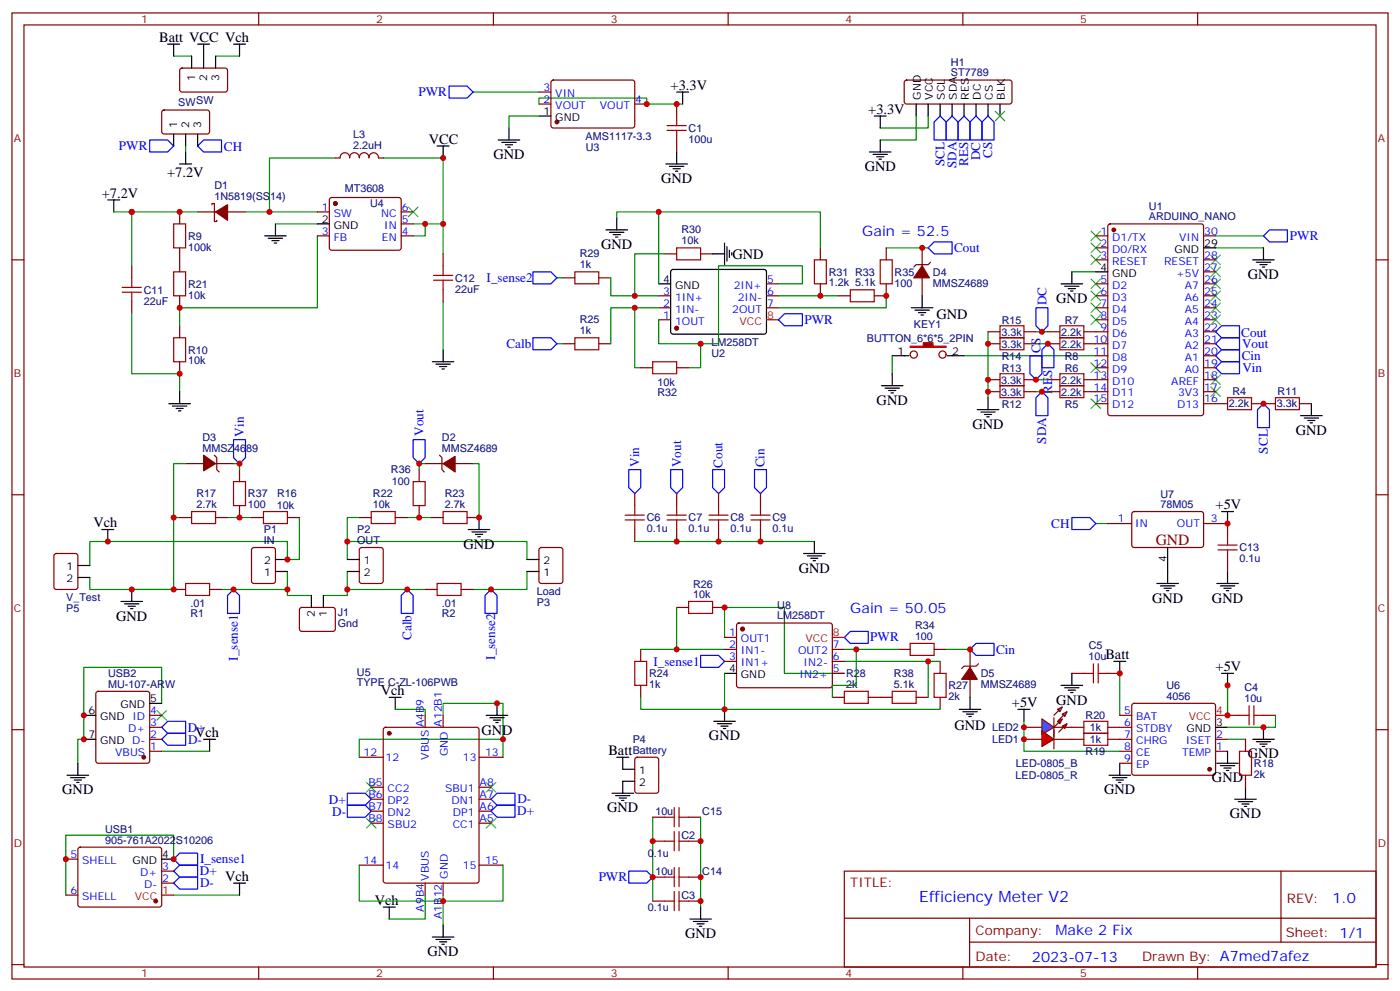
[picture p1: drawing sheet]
<svg xmlns="http://www.w3.org/2000/svg" width="412mm" height="292mm" viewBox="0 0 412 292" stroke-linecap="round" stroke-linejoin="round" font-family="sans-serif">
<path d="M321.4 106.8l2.8 2.8M324.2 106.8l-2.8 2.8" fill="none" stroke="#3c3" stroke-width=".35"/>
<path d="M262.8 104.7v5.3M284 104.7h38.8" fill="none" stroke="#008700" stroke-width=".35"/>
<path d="M259.6 113.5h6.4M260.7 114.2h4.2M261.8 114.9h2.1M262.5 115.6h.7M262.8 110v3.5M262.8 104.7h3.5" fill="none" stroke="#000" stroke-width=".35"/>
<path d="M268.1 101.9h3.9v-1.1h2.8v1.1h3.9v.3h-10.6z" fill="#870000" stroke="#f00" stroke-width=".35"/>
<g fill="none" stroke="#870000" stroke-width=".35">
<path d="M361.6 154.1v3.5M361.6 164.7v3.5M192.3 240.5h3.5M192.3 247.6h3.5M202.8 240.5h3.6M202.8 247.6h3.6"/>
<circle cx="269.2" cy="104.4" r="1.06"/>
<circle cx="277.6" cy="104.4" r="1.06"/>
</g>
<path d="M266.3 104.7h1.5M279 104.7h5M358.4 171.7h6.4M359.5 172.4h4.2M360.5 173.1h2.2M361.2 173.8h.7M361.6 168.2v3.5M114.7 205.2h3.5M116.4 205.2v3.6M112.9 267h3.5M114.7 267v3.5" fill="none" stroke="#000" stroke-width=".35"/>
<path d="M322.8 154.1h3.5M192.3 240.5v17.7" fill="none" stroke="#008700" stroke-width=".35"/>
<path d="M361.6 157.6v2.8M358.8 161.9h5.6M358.8 160.4h5.6M361.6 161.9v2.8M198.6 237.7v5.6M200 237.7v5.6M195.8 240.5h2.8M195.8 247.6h2.8M198.6 244.8v5.6M200 240.5h2.8M200 244.8v5.6M200 247.6h2.8" fill="none" stroke="#a10000" stroke-width=".35"/>
<path d="M306.9 211.6l3.5 2.5-3.5 2.1z" fill="#09f" stroke="#870000" stroke-width=".35"/>
<path d="M310.4 211.2v5.7z" fill="#f00" stroke="#870000" stroke-width=".35"/>
<g fill="#870000" stroke="#870000" stroke-width=".35">
<path d="M310.4 210.5l1.5-1.4z"/>
<path d="M311.9 211.9l1.4-1.4z"/>
</g>
<g fill="#09f" stroke="#870000" stroke-width=".35">
<path d="M311.5 208.8l1.4-.7-.7 1.4z"/>
<path d="M312.9 210.2l1.4-.7-.7 1.4z"/>
</g>
<path d="M301.6 214.1h5.3M310.4 214.1h5.3" fill="none" stroke="#870000" stroke-width=".35"/>
<g fill="#f00" stroke="#870000" stroke-width=".35">
<path d="M306.9 215.1l3.5 2.5-3.5 2.1z"/>
<path d="M310.4 214.8v5.6z"/>
</g>
<g fill="#870000" stroke="#870000" stroke-width=".35">
<path d="M310.4 214.1l1.5-1.4z"/>
<path d="M311.9 215.5l1.4-1.4z"/>
</g>
<g fill="#f00" stroke="#870000" stroke-width=".35">
<path d="M311.5 212.3l1.4-.7-.7 1.4z"/>
<path d="M312.9 213.7l1.4-.7-.7 1.4z"/>
</g>
<g fill="none" stroke="#870000" stroke-width=".35">
<path d="M3.5 3.8h405.4v284.3h-405.4zM7.1 7.3h398.2v277.3h-398.2zM76.2 3.8v3.5M145.3 3.8v3.5M214.5 3.8v3.5M283.6 3.8v3.5M352.8 3.8v3.5M47.9 32.6l.4-.2h13l.4 .7v5.9l-.7 .4h-12.9l-.5-.7v-5.6zM53.2 20.2l.4-.2 13 .1 .4 .6v6l-.7 .4-13-.1-.4-.6v-5.7zM158.7 30.6h3.6M158.7 27.1h3.6M162.5 23.8l.5-.2h23.5l.5 .7-.1 12.9-.6 .5-23.6-.1-.4-.6v-12.7z"/>
<path d="M187 30.6h3.5M199.3 30.6v3.5M266.6 23.8l.5-.2h30.3l.5 .2 .2 .5v5.6l-.2 .5-.5 .2h-30.3l-.5-.2-.3-.5v-5.6zM97.2 58.3l.5-.2h19.8l.5 .2 .2 .5-.1 14.4-.6 .5-20.1-.1-.4-.6v-14.2zM105.8 46.5a1.41 1.41 0 0 0-1.4-1.6 1.41 1.41 0 0 0-1.4 1.6 1.41 1.41 0 0 0-1.4-1.5 1.41 1.41 0 0 0-1.4 1.5h-1.4M105.9 46.4a1.41 1.41 0 0 1 1.4-1.5 1.41 1.41 0 0 1 1.4 1.6 1.4 1.4 0 0 1 1.4-1.5 1.4 1.4 0 0 1 1.4 1.5h1.4M199.3 41.2v3.5M3.5 76.5h3.6M38.8 78.2v3.6M52.9 62.4v3.5M52.9 73v7M58.2 62.4h5.3"/>
<path d="M62.4 60.3v-.4h.7v5.3h.8v-.4M67 62.4h5.3M93.5 62.4h3.5M93.5 69.4h3.5M118.2 62.4h3.5M118.2 69.4h3.5M118.2 65.9h3.5M130.5 74.7v3.5M195.8 74.7h3.5M206.4 74.7h3.5M241.7 73v3.5M261.1 73v3.5"/>
<path d="M271.6 73v5.2M274.1 77.2l-.7 .7h-3.5l-.7 .7M322.8 69.4h3.5M322.8 73h3.5M322.8 76.5h3.5M326.6 66.1l.4-.2h26.8l.7 .4v55.3l-.4 .7h-27.1l-.6-.4-.1-55.3zM354.5 69.4h3.6M354.5 76.5h3.6M405.3 76.5h3.6M38.8 88.8v3.6M52.9 87.1v3.5M52.9 95.9v3.5"/>
<path d="M130.5 85.3v3.5M165.8 81.8h3.5M176.4 81.8h3.5M194 87.1h3.6M194 90.6h3.6M194 94.1h3.6M225.8 83.5h3.5M225.8 87.1h3.5M225.8 90.6h3.5M241.7 83.5v3.6M246.9 87.1h3.6M261.1 83.5v3.6h-3.6"/>
<path d="M271.6 81.8v5.3M291 97.6h3.6M301.6 97.6h3.6M308.7 97.6h3.5M319.3 97.6h7M322.8 83.5h3.5M322.8 87.1h3.5M322.8 90.6h3.5M322.8 94.1h3.5M354.5 97.6h3.6M354.5 83.5h3.6M354.5 87.1h3.6"/>
<path d="M354.5 90.6h3.6M354.5 94.1h3.6M354.5 80h3.6M52.9 106.5v3.5M165.8 101.2h3.5M176.4 101.2h3.5M188.7 108.2h3.6M199.3 108.2h3.5M291 101.2h3.6M291 111.8h3.6M291 115.3h3.6M301.6 101.2h3.6"/>
<path d="M301.6 111.8h3.6M301.6 115.3h3.6M308.7 101.2h3.5M308.7 111.8h3.5M308.7 115.3h3.5M319.3 101.2h7M319.3 111.8h7M319.3 115.3h7M322.8 118.8h3.5M322.8 104.7h3.5M322.8 108.2h3.5M354.5 101.2h3.6"/>
<path d="M354.5 111.8h3.6M354.5 115.3h3.6M354.5 118.8h7.1M354.5 104.7h3.6M354.5 108.2h3.6M368.7 118.8h7M382.8 118.8h3.5M54.7 136.5h5.3M63.1 134l.8 .7v3.5l.7 .7M63.5 136.5h5.3M70.6 138.2v3.5M123.5 138.2v3.5"/>
<path d="M125.2 136.5h5.3M129.5 134l.7 .7v3.5l.7 .7M134.1 136.5h5.2M3.5 145.6h3.6M52.9 152.3h3.5M63.5 152.3h3.5M70.6 148.8v3.5M74.1 152.3h3.5M84.7 152.3h3.5M105.8 152.3h3.6M116.4 152.3h3.5M123.5 148.8v3.5"/>
<path d="M127 152.3h3.5M137.6 152.3h3.5M187 145.3v3.5M187 155.9v3.5M199.3 145.3v3.5M199.3 155.9v3.5M211.7 145.3v3.5M211.7 155.9v3.5M224 145.3v3.5M224 155.9v3.5M326.3 154.1h7.1M333.6 150.8l.5-.2h20l.4 .7v9.4l-.7 .4h-20l-.4-.7v-9.1z"/>
<path d="M354.5 154.1h7.1M405.3 145.6h3.6M16.1 163.1l.5-.2h5.6l.7 .4v9.5l-.4 .6-5.9 .1-.7-.5v-9.4zM51.2 173.5h3.5M61.7 173.5h3.6M74.3 161.4l.5-.3h5.6l.7 .5v9.4l-.4 .7h-5.9l-.7-.4v-9.4zM88.4 179l.5-.2h9.4l.5 .7-.1 5.9-.6 .4h-9.5l-.4-.7v-5.6zM106.1 161.4l.4-.3h5.7l.6 .5 .1 9.4-.5 .7h-5.9l-.6-.4-.1-9.4zM125.2 173.5h3.6M135.8 173.5h3.5M159 161.4l.5-.3h5.6l.7 .5v9.4l-.5 .7h-5.8l-.7-.4-.1-9.4zM199.3 178.8h3.5"/>
<path d="M209.9 178.8h3.5M188.7 191.1v3.6M213.4 187.6h3.6M213.4 191.1h3.6M213.4 194.7h3.6M217.2 183.6l.5-.2h27l.5 .7-.1 17.9-.6 .4h-27.1l-.4-.7v-17.6zM245.2 191.1h3.5M245.2 194.7h3.5M245.2 198.2h3.5M264.6 191.1h3.5M275.2 191.1h3.5M276.9 194.7v3.5"/>
<path d="M285.8 191.1v5.3M285.8 200v5.2M288.2 195.4l-.7 .7h-3.5l-.7 .7M315.7 198.2h3.6M326.3 198.2h3.5M3.5 214.8h3.6M28.5 203.7l.4-.2h14.5l.5 .2 .2 .5v19.7l-.2 .5-.5 .2h-14.5l-.5-.2-.2-.5v-19.7zM44.1 217.6h3.5M44.1 210.5h3.5M44.1 214.1h3.5M113.1 214.3l.5-.2h26.8l.7 .4v44.7l-.5 .7h-27l-.7-.4v-44.7zM125.2 210.5v3.6"/>
<path d="M130.5 210.5v3.6M188.7 201.7v3.5M245.2 205.2h3.5M255.8 205.2h7M269.9 205.2h3.5M276.9 205.2v3.6M301.6 217.6h5.3M310.4 217.6h8.9M315.7 214.1h3.6M326.3 217.6h7.1M326.3 214.1h7.1M329.8 210.5h3.6"/>
<path d="M333.6 207.2l.5-.2h23.3l.5 .2 .2 .5v19.8l-.3 .5-.4 .2h-23.3l-.5-.3-.2-.4v-19.8zM358.1 217.6h3.5M361.6 210.5h3.5M366.9 217.6v3.5M372.2 210.5h3.5M405.3 214.8h3.6M44.1 221.1h3.5M105.8 222.9h7.1M109.4 235.2h3.5M109.4 238.8h3.5M109.4 231.7h3.5M141.1 235.2h3.5"/>
<path d="M141.1 238.8h3.5M141.1 231.7h3.5M141.1 222.9h7.1M187.2 223.1l.5-.2h5.6l.7 .4v9.5l-.4 .6-5.9 .1-.7-.5v-9.4zM329.8 221.1h3.6M329.8 224.6h3.6M358.1 221.1h3.5M366.9 228.2v3.5M19.4 252.9h3.5M23.2 249.5l.4-.2h23.3l.5 .2 .2 .5v16.6l-.7 .4-23.5-.1-.5-.6v-16.3zM47.6 259.9h3.6M47.6 256.4h3.6"/>
<path d="M105.8 254.6h7.1M109.4 242.3h3.5M125.2 259.9v3.6M130.5 259.9v3.6M141.1 242.3h3.5M141.1 254.6h7.1M192.3 258.2h3.5M202.8 258.2h3.6M248.7 256.4h156.6v28.2h-156.6zM377.3 256.4v20.9M19.4 263.5h3.5M192.3 265.2h3.5"/>
<path d="M202.8 265.2h3.6M248.7 270.2h156.5M285.6 277.3h119.6M285.6 270.2v14.2M3.5 283.9h3.6M76.2 284.6v3.5M145.3 284.6v3.5M214.5 284.6v3.5M283.6 284.6v3.5M352.8 284.6v3.5M405.3 283.9h3.6"/>
</g>
<g fill="none" stroke="#a10000" stroke-width=".35">
<path d="M196.5 38.4h5.6M196.5 37h5.6M199.3 34.1v2.9M199.3 38.4v2.8M51.2 65.9h3.5v7.1h-3.5zM130.5 78.2v2.9M199.3 73h7.1v3.5h-7.1zM239.9 76.5h3.5v7h-3.5zM259.3 76.5h3.5v7h-3.5zM36 86h5.6M36 84.6h5.6M38.8 81.8v2.8"/>
<path d="M38.8 86v2.8M51.2 99.4h3.5v7.1h-3.5zM51.2 80h3.5v7.1h-3.5zM127.7 82.5h5.6M127.7 81.1h5.6M130.5 82.5v2.8M169.3 99.4h7.1v3.5h-7.1zM169.3 80h7.1v3.5h-7.1zM250.5 85.3h7v3.5h-7zM294.6 95.9h7v3.5h-7zM294.6 99.4h7v3.5h-7zM312.2 99.4h7.1v3.5h-7.1z"/>
<path d="M312.2 95.9h7.1v3.5h-7.1zM192.3 106.5h7v3.5h-7zM294.6 110h7v3.5h-7zM294.6 113.5h7v3.6h-7zM312.2 110h7.1v3.5h-7.1zM312.2 113.5h7.1v3.6h-7.1zM361.6 117.1h7.1v3.5h-7.1zM375.7 117.1h7.1v3.5h-7.1zM56.4 150.6h7.1v3.5h-7.1zM68.8 141.7h3.5v7.1h-3.5zM77.6 150.6h7.1v3.5h-7.1zM109.4 150.6h7v3.5h-7z"/>
<path d="M121.7 141.7h3.5v7.1h-3.5zM130.5 150.6h7.1v3.5h-7.1zM184.1 153h5.7M184.1 151.6h5.7M187 148.8v2.8M187 153v2.9M196.5 153h5.6M196.5 151.6h5.6M199.3 148.8v2.8M199.3 153v2.9M208.8 153h5.7M208.8 151.6h5.7"/>
<path d="M211.7 148.8v2.8M211.7 153v2.9M221.2 153h5.6M221.2 151.6h5.6M224 148.8v2.8M224 153v2.9M54.7 171.7h7v3.6h-7zM128.8 171.7h7v3.6h-7zM202.8 177h7.1v3.6h-7.1zM187 194.7h3.5v7h-3.5zM268.1 189.4h7.1v3.5h-7.1zM275.2 198.2h3.5v7h-3.5z"/>
<path d="M319.3 198.2h2.8M322.1 195.4v5.6M323.5 198.2h2.8M323.5 195.4v5.6M248.7 203.5h7.1v3.5h-7.1zM262.8 203.5h7.1v3.5h-7.1zM319.3 212.3h7v3.5h-7zM319.3 215.8h7v3.6h-7zM365.1 210.5h2.8M367.9 207.7v5.7M369.4 210.5h2.8M369.4 207.7v5.7"/>
<path d="M365.1 221.1h3.6v7.1h-3.6zM195.8 258.2h2.8M198.6 255.3v5.7M200 255.3v5.7M200 258.2h2.8M195.8 265.2h2.8M198.6 262.4v5.6M200 265.2h2.8M200 262.4v5.6"/>
</g>
<g fill="none" stroke="#3c3" stroke-width=".35">
<path d="M293.2 32.7l2.8 2.9M296 32.7l-2.8 2.9M120.3 61l2.8 2.8M123.1 61l-2.8 2.8M321.4 68l2.8 2.8M321.4 71.5l2.8 2.9M321.4 75.1l2.8 2.8M324.2 68l-2.8 2.8M324.2 71.5l-2.8 2.9M324.2 75.1l-2.8 2.8M356.7 78.6l2.8 2.8M356.7 75.1l2.8 2.8"/>
<path d="M359.5 78.6l-2.8 2.8M359.5 75.1l-2.8 2.8M321.4 82.1l2.8 2.8M321.4 85.7l2.8 2.8M321.4 89.2l2.8 2.8M321.4 92.7l2.8 2.8M324.2 82.1l-2.8 2.8M324.2 85.7l-2.8 2.8M324.2 89.2l-2.8 2.8M324.2 92.7l-2.8 2.8M356.7 82.1l2.8 2.8M356.7 85.7l2.8 2.8"/>
<path d="M356.7 89.2l2.8 2.8M356.7 92.7l2.8 2.8M359.5 82.1l-2.8 2.8M359.5 85.7l-2.8 2.8M359.5 89.2l-2.8 2.8M359.5 92.7l-2.8 2.8M321.4 117.4l2.8 2.8M324.2 117.4l-2.8 2.8M356.7 110.3l2.8 2.9M356.7 113.9l2.8 2.8M359.5 110.3l-2.8 2.9M359.5 113.9l-2.8 2.8"/>
<path d="M46.2 209.1l2.8 2.8M49 209.1l-2.8 2.8M107.9 230.3l2.9 2.8M110.8 230.3l-2.9 2.8M143.2 230.3l2.8 2.8M146 230.3l-2.8 2.8M107.9 240.9l2.9 2.8M110.8 240.9l-2.9 2.8M143.2 240.9l2.8 2.8M146 240.9l-2.8 2.8"/>
</g>
<g fill="none" stroke="#008700" stroke-width=".35">
<path d="M51.2 16.5h5.2M63.5 16.5h7.1M139.3 27.1h19.4M158.7 30.6v-1.7h31.8v1.7h10.6M158.7 34.1h-8.8v3.6M269.9 34.1v7.1h-10.6M273.4 34.1v3.6h-14.1M54.7 43v1.7M98.8 46.5h-19.4v15.9h14.1M112.9 46.5h17.6v19.4h-8.8M33.5 62.4h24.7M38.8 62.4v15.8"/>
<path d="M72.3 62.4h7.1M81.1 65.9h12.4M93.5 69.4v21.2h-40.6v5.3M125.2 65.9v3.5h-3.5M130.5 65.9v8.8M194 62.4h-12.3v1.7M195.8 74.7h-8.8v12.4M241.7 73v-10.6h-47.7v21.1M261.1 73h12.3M358.1 73h14.1M358.1 69.4h14.1M38.8 92.4v17.6h14.1v5.3"/>
<path d="M130.5 88.8v14.1M164 81.8h1.8M179.9 81.8v5.3h14.1M187 90.6v17.6h1.7M194 90.6h-14.1v10.6M194 94.1v7.1h12.4v7h-3.6M229.3 83.5h7.1v-5.3h-24.7v23h-5.3M229.3 87.1h17.6M261.1 87.1v3.5h-31.8M291 97.6v19.5M305.2 97.6h3.5M315.7 80h7.1"/>
<path d="M164 101.2h1.8M305.2 101.2h3.5M305.2 111.8h3.5M305.2 115.3h3.5M54.7 136.5h-3.5v15.8M68.8 136.5h1.8v1.7M125.2 136.5h-1.7v1.7M139.3 136.5h1.8v15.8M52.9 152.3h-1.7v21.2M67 152.3h7.1M88.2 152.3v12.4h-3.5v-5.3h-58.2v7M102.3 159.4h52.9v5.3"/>
<path d="M105.8 152.3h-3.5v12.4M119.9 152.3h7.1M187 159.4h52.9M26.5 170v3.5h24.7M38.8 173.5h12.4M84.7 173.5v1.8h7M84.7 168.2v5.3h-19.4M102.3 173.5v1.8h-7.1M102.3 168.2v5.3h22.9M155.2 168.2v5.3h-15.9M199.3 178.8v12.3h14.1M188.7 191.1h10.6"/>
<path d="M213.4 187.6v-8.8h17.7v19.4h17.6M213.4 198.2v10.6M248.7 194.7h28.2M248.7 191.1h15.9M252.2 191.1v10.6h-7v3.5M273.4 194.7v10.5M278.7 191.1h7.1M329.8 198.2v12.3M47.6 207v-10.6h-22.9v21.2h-1.8v7M116.4 208.8h8.8v1.7M130.5 210.5v-3.5h17.7v15.9M148.2 217.6h-42.4v5.3"/>
<path d="M188.7 205.2v3.6h24.7M213.4 208.8h63.5M301.6 212.3v8.8h28.2M361.6 201.7v8.8M361.6 217.6h5.3M375.7 210.5v3.6h-14.1M47.6 221.1h14.1M51.2 252.9v-7.1h-31.8v17.7M105.8 254.6v10.6h42.4v-10.6M192.3 258.2v7M206.4 240.5v26.5M51.2 263.5h19.4"/>
<path d="M125.2 263.5v7h-10.5M130.5 263.5v8.8"/>
</g>
<g fill="none" stroke="#000" stroke-width=".35">
<path d="M49.4 13h3.5M51.2 13v3.5M56.4 16.5v3.5M58.2 13h3.5M60 13v7M63.5 16.5v3.5M68.8 13h3.5M70.6 13v3.5M51.2 39.4v3.6M54.7 39.4v3.6M58.2 39.4v3.6M149.9 37.7v3.5"/>
<path d="M158.7 34.1h3.6M199.3 27.1h3.5M201.1 27.1v3.5M257.5 34.1h3.6M259.3 34.1v3.6M269.9 30.6v3.5M273.4 30.6v3.5M276.9 30.6v3.5M280.5 30.6v3.5M284 30.6v3.5M287.5 30.6v3.5M291 30.6v3.5"/>
<path d="M294.6 30.6v3.5M31.7 58.8h3.6M33.5 58.8v3.6M52.9 48.3h3.5M54.7 44.7v3.6M128.8 43h3.5M130.5 43v3.5M146.8 41.2h6.3M147.8 41.9h4.2M148.9 42.6h2.1M149.6 43.3h.7M196.1 48.3h6.4"/>
<path d="M197.2 49h4.2M198.3 49.7h2.1M199 50.4h.7M199.3 44.7v3.6M256.1 44.7h6.4M257.2 45.4h4.2M258.2 46.1h2.1M258.9 46.8h.7M259.3 41.2v3.5M78 69.4h6.3M79 70.1h4.3M80.1 70.8h2.1"/>
<path d="M80.8 71.5h.7M81.1 65.9v3.5M93.5 65.9h3.5M178.5 67.7h6.4M179.6 68.4h4.2M180.6 69.1h2.1M181.3 69.8h.7M181.7 64.1v3.6M197.8 79.5l.5-.2 27 .1 .5 .6-.1 17.9-.6 .5-27.1-.1-.4-.7v-17.6zM209.9 74.7h3.5M213.4 71.5v6.4M214.1 72.6v4.2"/>
<path d="M214.8 73.7v2.1M215.5 74.4v.7M354.5 73h3.6M369 76.5h6.4M370.1 77.2h4.2M371.1 77.9h2.1M371.8 78.6h.7M372.2 73v3.5M194 83.5h3.6M268.5 90.6h6.3M269.5 91.3h4.3M270.6 92h2.1"/>
<path d="M271.3 92.7h.7M271.6 87.1v3.5M312.6 83.5h6.3M313.6 84.2h4.3M314.7 84.9h2.1M315.4 85.7h.7M315.7 80v3.5M322.8 80h3.5M49.7 118.8h6.4M50.8 119.5h4.2M52.9 115.3v3.5M127.4 106.5h6.3"/>
<path d="M128.4 107.2h4.2M129.5 107.9h2.1M130.2 108.6h.7M130.5 102.9v3.6M291 117.1v3.5M386.3 118.8v3.5M51.9 120.2h2.1M52.6 120.9h.7M287.9 120.6h6.3M288.9 121.3h4.3M290 122h2.1M290.7 122.7h.7"/>
<path d="M383.1 122.3h6.4M384.2 123h4.2M385.2 123.8h2.1M385.9 124.5h.7M30 155.9h3.5M31.7 155.9v3.5M137.9 155.9h6.4M139 156.6h4.2M140.1 157.3h2.1M140.8 158h.7M141.1 152.3v3.6M239.9 159.4v3.5"/>
<path d="M359.8 150.6h3.6M361.6 150.6v3.5M22.9 166.4h3.6M22.9 170h3.6M35.6 177h6.4M36.7 177.7h4.2M37.7 178.4h2.2M38.5 179.1h.7M38.8 173.5v3.5M81.1 168.2h3.6M81.1 164.7h3.6M91.7 175.3v3.5"/>
<path d="M95.2 175.3v3.5M102.3 168.2h3.5M102.3 164.7h3.5M155.2 168.2h3.5M155.2 164.7h3.5M236.7 162.9h6.4M237.8 163.6h4.2M238.8 164.3h2.1M239.5 165h.7M340.8 171.7h6.3M341.8 172.4h4.3M342.9 173.1h2.1"/>
<path d="M343.6 173.8h.7M344 161.1v10.6M213.4 198.2h3.6M315.7 198.2v3.5M328.1 194.7h3.5M329.8 194.7v3.5M359.8 198.2h3.6M361.6 198.2v3.5M24.7 217.6h3.5M24.7 210.5h3.5M44.1 207h3.5M60 217.6h3.5"/>
<path d="M61.7 217.6v3.5M143.2 210.5h6.4M144.3 211.2h4.2M145.3 211.9h2.2M146 212.7h.8M146.4 207v3.5M210.3 212.3h6.3M211.3 213h4.2M212.4 213.7h2.1M213.1 214.4h.7M213.4 208.8v3.5M282.6 208.8h6.3"/>
<path d="M283.6 209.5h4.3M284.7 210.2h2.1M285.4 210.9h.7M285.8 205.2v3.6M299.9 208.8h3.5M301.6 208.8v3.5M312.6 201.7h6.3M313.6 202.4h4.3M314.7 203.1h2.1M315.4 203.8h.7M358.1 214.1h3.5M369 217.6h6.4"/>
<path d="M370.1 218.3h4.2M371.1 219h2.1M371.8 219.7h.7M372.2 214.1v3.5M19.8 228.2h6.3M20.8 228.9h4.2M21.9 229.6h2.1M22.6 230.3h.7M22.9 224.6v3.6M180.3 233.5h6.3M181.3 234.2h4.3M181.7 222.9h3.5"/>
<path d="M182.4 234.9h2.1M183.1 235.6h.7M183.4 222.9v3.5h3.6M187 229.9h-3.6v3.6M326.7 228.2h6.3M327.7 228.9h4.3M328.8 229.6h2.1M329.5 230.3h.7M329.8 224.6v3.6M358.4 224.6h6.4M359.5 225.4h4.2M360.5 226.1h2.2"/>
<path d="M361.2 226.8h.7M361.6 221.1v3.5M363.7 235.2h6.4M364.8 235.9h4.2M365.8 236.6h2.1M366.5 237.3h.7M366.9 231.7v3.5M47.6 252.9h3.6M68.8 259.9h3.5M70.6 259.9v3.6M127.4 275.8h6.3M128.4 276.5h4.2"/>
<path d="M129.5 277.2h2.1M130.2 277.9h.7M130.5 272.3v3.5M203.2 270.5h6.3M204.3 271.2h4.2M205.3 271.9h2.1M206 272.6h.7M206.4 267v3.5"/>
</g>
<g fill="none" stroke="#00f" stroke-width=".35">
<path d="M132.3 25.3h5.3l1.7 1.8-1.7 1.8h-5.3zM276.9 34.1l1.8 1.8v5.3h-3.5v-5.3zM280.5 34.1l1.7 1.8v5.3h-3.5v-5.3zM284 34.1l1.8 1.8v5.3h-3.6v-5.3zM287.5 34.1l1.8 1.8v5.3h-3.5v-5.3zM291 34.1l1.8 1.8v5.3h-3.5v-5.3zM44.1 41.2h5.3l1.8 1.8-1.8 1.7h-5.3zM58.2 43l1.8-1.8h5.3v3.5h-5.3zM275.2 71.2h5.3v3.5h-5.3l-1.8-1.7zM373.9 67.7h5.3v3.5h-5.3l-1.7-1.8zM157 99.4h5.3l1.7 1.8-1.7 1.7h-5.3zM157 80h5.3l1.7 1.8-1.7 1.7h-5.3z"/>
<path d="M229.3 94.1l1.8-1.7h5.3v3.5h-5.3zM305.2 90.6h3.5v5.3l-1.8 1.7-1.7-1.7zM358.1 97.6l1.7-1.7h5.3v3.5h-5.3zM303.4 104.7h3.5v5.3l-1.7 1.8-1.8-1.8zM306.9 115.3l1.8 1.8v5.2h-3.5v-5.2zM306.9 102.9l1.8-1.7 1.7 1.7v5.3h-3.5zM358.1 104.7l1.7-1.8h5.3v3.6h-5.3zM358.1 101.2l1.7-1.8h5.3v3.5h-5.3zM358.1 108.2l1.7-1.7h5.3v3.5h-5.3zM68.8 129.4h3.5v5.3l-1.7 1.8-1.8-1.8zM121.7 129.4h3.5v5.3l-1.7 1.8-1.8-1.8zM185.2 138.2h3.5v5.3l-1.7 1.8-1.8-1.8z"/>
<path d="M197.6 138.2h3.5v5.3l-1.8 1.8-1.7-1.8zM209.9 138.2h3.5v5.3l-1.7 1.8-1.8-1.8zM222.2 138.2h3.6v5.3l-1.8 1.8-1.8-1.8zM370.4 120.6l1.8-1.8 1.7 1.8v5.3h-3.5zM315.7 152.3h5.3l1.8 1.8-1.8 1.8h-5.3zM68.8 173.5l1.8 1.8v5.3h-3.6v-5.3zM119.9 173.5l1.8 1.8v5.3h-3.5v-5.3zM144.6 173.5l1.8 1.8v5.3h-3.5v-5.3zM206.4 192.9h5.3l1.7 1.8-1.7 1.7h-5.3zM248.7 187.6l1.8-1.8h5.3v3.6h-5.3zM285.8 191.1l1.7-1.7h5.3v3.5h-5.3zM47.6 217.6l1.8-1.8h5.3v3.6h-5.3z"/>
<path d="M49.4 212.3h5.3v3.5h-5.3l-1.8-1.7zM102.3 233.5h5.3l1.8 1.7-1.8 1.8h-5.3zM102.3 237h5.3l1.8 1.8-1.8 1.7h-5.3zM144.6 238.8l1.8-1.8h5.3v3.5h-5.3zM144.6 235.2l1.8-1.7h5.3v3.5h-5.3zM51.2 256.4l1.7-1.8h5.3v3.6h-5.3zM51.2 259.9l1.7-1.7h5.3v3.5h-5.3zM51.2 252.9l1.7-1.8h5.3v3.5h-5.3zM185.2 256.4h5.3l1.8 1.8-1.8 1.7h-5.3z"/>
</g>
<g fill="#870000" stroke="#870000" stroke-width=".35">
<path d="M63.5 62.4l3.5-2.1v4.5z"/>
<path d="M130.5 136.5l3.6-2.2v4.6z"/>
<path d="M60 134l3.5 2.5-3.5 2.1z"/>
<path d="M271.6 78.2l2.2 3.6h-4.6z"/>
<path d="M285.8 196.4l2.1 3.6h-4.6z"/>
<circle cx="218.7" cy="185.1" r=".53"/>
<circle cx="356.3" cy="226.4" r=".53"/>
<circle cx="42.3" cy="222.9" r=".53"/>
<circle cx="45.9" cy="265.2" r=".53"/>
<circle cx="114.7" cy="215.8" r=".53"/>
<circle cx="98.8" cy="59.9" r=".53"/>
<circle cx="164" cy="35.9" r=".53"/>
<circle cx="328.1" cy="67.7" r=".53"/>
<circle cx="199.3" cy="96.6" r=".53"/>
</g>
<path d="M225.8 94.1h3.5M245.2 187.6h3.5M358.1 210.5h3.5M47.6 263.5h3.6" fill="none" stroke="#f00" stroke-width=".35"/>
<g fill="#c00">
<circle cx="192.3" cy="247.6" r=".88"/>
<circle cx="206.4" cy="247.6" r=".88"/>
<circle cx="206.4" cy="258.2" r=".88"/>
<circle cx="361.6" cy="154.1" r=".88"/>
<circle cx="301.6" cy="214.1" r=".88"/>
<circle cx="301.6" cy="217.6" r=".88"/>
<circle cx="52.9" cy="62.4" r=".88"/>
<circle cx="52.9" cy="110" r=".88"/>
<circle cx="52.9" cy="90.6" r=".88"/>
<circle cx="31.8" cy="159.4" r=".88"/>
<circle cx="130.5" cy="265.2" r=".88"/>
<circle cx="148.2" cy="217.6" r=".88"/>
<circle cx="146.4" cy="207" r=".88"/>
<circle cx="19.4" cy="252.9" r=".88"/>
<circle cx="51.2" cy="252.9" r=".88"/>
<circle cx="24.7" cy="210.5" r=".88"/>
<circle cx="24.7" cy="217.6" r=".88"/>
<circle cx="192.3" cy="258.2" r=".88"/>
<circle cx="206.4" cy="265.2" r=".88"/>
<circle cx="224" cy="159.4" r=".88"/>
<circle cx="211.7" cy="159.4" r=".88"/>
<circle cx="199.3" cy="159.4" r=".88"/>
<circle cx="213.4" cy="208.8" r=".88"/>
<circle cx="199.3" cy="191.1" r=".88"/>
<circle cx="119.9" cy="173.5" r=".88"/>
<circle cx="144.6" cy="173.5" r=".88"/>
<circle cx="68.8" cy="173.5" r=".88"/>
<circle cx="102.3" cy="159.4" r=".88"/>
<circle cx="84.7" cy="173.5" r=".88"/>
<circle cx="102.3" cy="173.5" r=".88"/>
<circle cx="84.7" cy="164.7" r=".88"/>
<circle cx="329.8" cy="198.2" r=".88"/>
<circle cx="361.6" cy="201.7" r=".88"/>
<circle cx="372.2" cy="214.1" r=".88"/>
<circle cx="361.6" cy="210.5" r=".88"/>
<circle cx="38.8" cy="173.5" r=".88"/>
<circle cx="51.2" cy="173.5" r=".88"/>
<circle cx="199.3" cy="30.6" r=".88"/>
<circle cx="308.7" cy="101.2" r=".88"/>
<circle cx="305.2" cy="111.8" r=".88"/>
<circle cx="306.9" cy="97.6" r=".88"/>
<circle cx="306.9" cy="115.3" r=".88"/>
<circle cx="291" cy="101.2" r=".88"/>
<circle cx="291" cy="111.8" r=".88"/>
<circle cx="291" cy="115.3" r=".88"/>
<circle cx="372.2" cy="118.8" r=".88"/>
<circle cx="190.5" cy="30.6" r=".88"/>
<circle cx="38.8" cy="62.4" r=".88"/>
<circle cx="79.4" cy="62.4" r=".88"/>
<circle cx="130.5" cy="46.5" r=".88"/>
<circle cx="130.5" cy="65.9" r=".88"/>
<circle cx="125.2" cy="65.9" r=".88"/>
<circle cx="213.4" cy="178.8" r=".88"/>
<circle cx="187" cy="87.1" r=".88"/>
<circle cx="187" cy="90.6" r=".88"/>
<circle cx="206.4" cy="101.2" r=".88"/>
<circle cx="241.7" cy="87.1" r=".88"/>
<circle cx="194" cy="62.4" r=".88"/>
<circle cx="285.8" cy="191.1" r=".88"/>
<circle cx="123.5" cy="152.3" r=".88"/>
<circle cx="123.5" cy="136.5" r=".88"/>
<circle cx="141.1" cy="152.3" r=".88"/>
<circle cx="70.6" cy="152.3" r=".88"/>
<circle cx="70.6" cy="136.5" r=".88"/>
<circle cx="51.2" cy="152.3" r=".88"/>
<circle cx="261.1" cy="87.1" r=".88"/>
<circle cx="271.6" cy="73" r=".88"/>
<circle cx="252.2" cy="191.1" r=".88"/>
<circle cx="273.4" cy="194.7" r=".88"/>
</g>
<text font-size="4.6" fill="#800" x="340.4" y="160.4">GND</text>
<text font-size="4.6" fill="#00f" x="270.8" y="265.4">Efficiency Meter V2</text>
<g font-size="4.2">
<text x="46.9" y="12.3">Batt VCC Vch</text>
<text x="197.6" y="26.4">+3.3V</text>
<text x="255.8" y="33.4">+3.3V</text>
<text x="126.3" y="42.3">VCC</text>
<text x="145.3" y="46.8">GND</text>
<text x="49.3" y="52.1">+7.2V</text>
<text x="194.7" y="53.9">GND</text>
<text x="254.7" y="50.4">GND</text>
<text x="30" y="58.1">+7.2V</text>
<text x="177.1" y="73.3">GND</text>
<text x="215.7" y="76.2">GND</text>
<text x="367.6" y="82.1">GND</text>
<text x="311.1" y="89.2">GND</text>
<text x="275.9" y="93.8">GND</text>
<text x="258.2" y="119.2">GND</text>
<text x="286.5" y="126.2">GND</text>
<text x="381.7" y="128">GND</text>
<text x="358.1" y="149.9">+5V</text>
<text x="27.5" y="155.2">Vch</text>
<text x="136.5" y="161.5">GND</text>
<text x="235.3" y="168.6">GND</text>
<text x="339.4" y="177.4">GND</text>
<text x="357" y="177.4">GND</text>
<text x="34.2" y="182.7">GND</text>
<text x="325.6" y="194">Batt</text>
<text x="358.1" y="197.5">+5V</text>
<text x="112.2" y="204.5">Vch</text>
<text x="298.1" y="208.1">+5V</text>
<text x="311.1" y="207.4">GND</text>
<text x="281.2" y="214.9">GND</text>
<text x="57.5" y="216.9">Vch</text>
<text x="141.8" y="216.2">GND</text>
<text x="208.8" y="217.9">GND</text>
<text x="179.2" y="222.2">Batt</text>
<text x="367.6" y="223.2">GND</text>
<text x="18.3" y="233.8">GND</text>
<text x="325.3" y="233.8">GND</text>
<text x="357" y="230.3">GND</text>
<text x="178.9" y="239.1">GND</text>
<text x="362.3" y="240.9">GND</text>
<text x="66.3" y="259.2">Vch</text>
<text x="110.4" y="266.3">Vch</text>
<text x="125.9" y="281.4">GND</text>
<text x="201.8" y="276.2">GND</text>
</g>
<g font-size="4.2" fill="#00f">
<text x="254" y="69.4">Gain = 52.5</text>
<text x="250.5" y="180.6">Gain = 50.05</text>
<text x="392.5" y="265.7">1.0</text>
<text x="310.9" y="275.2">Make 2 Fix</text>
<text x="304" y="283">2023-07-13</text>
</g>
<g font-size="3.9" fill="#00f">
<text x="123.2" y="28.4">PWR</text>
<text x="35" y="44.2">PWR</text>
<text x="66" y="44.3">CH</text>
<text x="288.8" y="47.1" transform="rotate(-90 288.8 47.1)">DC</text>
<text x="292.3" y="46.5" transform="rotate(-90 292.3 46.5)">CS</text>
<text x="278.2" y="48.8" transform="rotate(-90 278.2 48.8)">SCL</text>
<text x="281.7" y="49.4" transform="rotate(-90 281.7 49.4)">SDA</text>
<text x="285.2" y="48.8" transform="rotate(-90 285.2 48.8)">RES</text>
<text x="380" y="70.6">PWR</text>
<text x="281" y="74.3">Cout</text>
<text x="143.4" y="83">I_sense2</text>
<text x="308.3" y="89.9" transform="rotate(-90 308.3 89.9)">DC</text>
<text x="236.9" y="95.3">PWR</text>
<text x="365.6" y="99.3">Cout</text>
<text x="149.2" y="102.4">Calb</text>
<text x="306.5" y="104" transform="rotate(-90 306.5 104)">CS</text>
<text x="365.8" y="105.9">Cin</text>
<text x="365.9" y="102.5">Vout</text>
<text x="366" y="109.5">Vin</text>
<text x="309.9" y="115.8" transform="rotate(-90 309.9 115.8)">RES</text>
<text x="71.9" y="128.5" transform="rotate(-90 71.9 128.5)">Vin</text>
<text x="124.8" y="128.2" transform="rotate(-90 124.8 128.2)">Vout</text>
<text x="308.2" y="130.6" transform="rotate(-90 308.2 130.6)">SDA</text>
<text x="188.3" y="137.4" transform="rotate(-90 188.3 137.4)">Vin</text>
<text x="200.6" y="137.5" transform="rotate(-90 200.6 137.5)">Vout</text>
<text x="212.9" y="137.7" transform="rotate(-90 212.9 137.7)">Cout</text>
<text x="225.2" y="137.6" transform="rotate(-90 225.2 137.6)">Cin</text>
<text x="373.4" y="133.5" transform="rotate(-90 373.4 133.5)">SCL</text>
<text x="309.7" y="155.4">CH</text>
<text x="121.2" y="188.4" transform="rotate(-90 121.2 188.4)">Calb</text>
<text x="256.3" y="188.8">PWR</text>
<text x="70.1" y="194.4" transform="rotate(-90 70.1 194.4)">I_sense1</text>
<text x="145.9" y="194.2" transform="rotate(-90 145.9 194.2)">I_sense2</text>
<text x="192.5" y="195.9">I_sense1</text>
<text x="293.4" y="192.5">Cin</text>
<text x="55.4" y="215.3">D+</text>
<text x="55.4" y="218.8">D-</text>
<text x="96.9" y="236.5">D+</text>
<text x="152.4" y="236.5">D-</text>
<text x="97.9" y="240">D-</text>
<text x="152.4" y="240">D+</text>
<text x="58.9" y="257.7">D+</text>
<text x="58.9" y="254.1">I_sense1</text>
<text x="58.9" y="261.2">D-</text>
<text x="176.4" y="259.4">PWR</text>
</g>
<g font-size="3.9" fill="#800">
<text x="250.5" y="261">TITLE:</text>
<text x="379.1" y="265.7">REV:</text>
<text x="287.4" y="275.2">Company:</text>
<text x="378.7" y="275.8">Sheet: 1/1</text>
<text x="287.4" y="282.9">Date:</text>
<text x="336.4" y="282.9">Draw</text>
<text x="346.6" y="282.9">n By: A7med7afez</text>
</g>
<g font-size="3.2" fill="#800">
<text x="41.6" y="6.8">1</text>
<text x="110.8" y="6.8">2</text>
<text x="179.9" y="6.8">3</text>
<text x="249.1" y="6.8">4</text>
<text x="318.2" y="6.8">5</text>
<text x="4.1" y="41.9">A</text>
<text x="405.9" y="41.9">A</text>
<text x="4.1" y="111.1">B</text>
<text x="405.9" y="111.1">B</text>
<text x="4.1" y="180.2">C</text>
<text x="405.9" y="180.2">C</text>
<text x="4.1" y="249.3">D</text>
<text x="405.9" y="249.3">D</text>
<text x="41.6" y="287.6">1</text>
<text x="110.8" y="287.6">2</text>
<text x="179.9" y="287.6">3</text>
<text x="249.1" y="287.6">4</text>
<text x="318.2" y="287.6">5</text>
</g>
<g font-size="3.2">
<text x="57.5" y="23.8" transform="rotate(-90 57.5 23.8)">1</text>
<text x="61" y="23.8" transform="rotate(-90 61 23.8)">2</text>
<text x="64.6" y="23.8" transform="rotate(-90 64.6 23.8)">3</text>
<text x="271.3" y="29.3" transform="rotate(-90 271.3 29.3)">GND</text>
<text x="274.8" y="29.3" transform="rotate(-90 274.8 29.3)">VCC</text>
<text x="278.3" y="29.3" transform="rotate(-90 278.3 29.3)">SCL</text>
<text x="281.9" y="29.3" transform="rotate(-90 281.9 29.3)">SDA</text>
<text x="285.4" y="29.3" transform="rotate(-90 285.4 29.3)">RES</text>
<text x="288.9" y="29.3" transform="rotate(-90 288.9 29.3)">DC</text>
<text x="292.5" y="29.3" transform="rotate(-90 292.5 29.3)">CS</text>
<text x="296" y="29.3" transform="rotate(-90 296 29.3)">BLK</text>
<text x="160.1" y="33.8">1</text>
<text x="163.6" y="35.6">GND</text>
<text x="52.2" y="37.7" transform="rotate(-90 52.2 37.7)">1</text>
<text x="55.7" y="37.7" transform="rotate(-90 55.7 37.7)">2</text>
<text x="59.3" y="37.7" transform="rotate(-90 59.3 37.7)">3</text>
<text x="94.8" y="65.5">2</text>
<text x="98.3" y="67.3">GND</text>
<text x="346" y="74.4">GND</text>
<text x="354.7" y="72.6">29</text>
<text x="195.4" y="83.2">4</text>
<text x="324.1" y="79.7">4</text>
<text x="327.6" y="81.4">GND</text>
<text x="198.9" y="84.9">GND</text>
<text x="264.3" y="104.4">1</text>
<text x="280.5" y="104.4">2</text>
<text x="19.6" y="167.9">1</text>
<text x="77.8" y="166.1">2</text>
<text x="107.1" y="166.1">1</text>
<text x="160.1" y="166.1">2</text>
<text x="343.6" y="165.3" transform="rotate(-90 343.6 165.3)">4</text>
<text x="19.6" y="171.4">2</text>
<text x="77.8" y="169.6">1</text>
<text x="107.1" y="169.6">2</text>
<text x="160.1" y="169.6">1</text>
<text x="92.8" y="181.5" transform="rotate(-90 92.8 181.5)">2</text>
<text x="96.3" y="181.5" transform="rotate(-90 96.3 181.5)">1</text>
<text x="214.8" y="197.8">4</text>
<text x="218.3" y="199.6">GND</text>
<text x="35.5" y="208.4">GND</text>
<text x="44.3" y="206.7">5</text>
<text x="26" y="210.2">6</text>
<text x="29.5" y="211.9">GND ID</text>
<text x="349.5" y="215.5">GND</text>
<text x="358.2" y="213.7">3</text>
<text x="26" y="217.2">7</text>
<text x="29.5" y="219">GND D-</text>
<text x="188.3" y="227.8">1</text>
<text x="188.3" y="231.4">2</text>
<text x="39" y="254.3">GND</text>
<text x="47.8" y="252.5">4</text>
</g>
<g font-size="3.2" fill="#000080">
<text x="280.1" y="22.5">ST7789</text>
<text x="280.1" y="19.3">H1</text>
<text x="52.5" y="31.3">SWSW</text>
<text x="104" y="40.7">L3</text>
<text x="172.5" y="41.2">AMS1117-3.3</text>
<text x="202.8" y="42">100u</text>
<text x="202.9" y="38.8">C1</text>
<text x="104" y="43.9">2.2uH</text>
<text x="172.5" y="44.4">U3</text>
<text x="63.2" y="58.8">1N5819(SS14)</text>
<text x="63.2" y="55.6">D1</text>
<text x="101.6" y="56.4">MT3608</text>
<text x="109" y="61">U4</text>
<text x="338.4" y="64.7">ARDUINO_NANO</text>
<text x="338.4" y="61.8">U1</text>
<text x="55.4" y="70.6">R9</text>
<text x="200.7" y="71.9">10k</text>
<text x="200.7" y="68.7">R30</text>
<text x="55.4" y="73.7">100k</text>
<text x="170.8" y="75.8">R29</text>
<text x="134.1" y="82.9">C12</text>
<text x="170.8" y="79">1k</text>
<text x="244.1" y="81.2">R31 R33</text>
<text x="263.5" y="81.1">R35</text>
<text x="274.8" y="81.1">D4</text>
<text x="42.3" y="89.6">22uF</text>
<text x="42.3" y="86.4">C11</text>
<text x="55.4" y="87.9">10k</text>
<text x="55.4" y="84.7">R21</text>
<text x="134.1" y="86.1">22uF</text>
<text x="244.1" y="84.3">1.2k 5.1k</text>
<text x="263.5" y="84.3">100</text>
<text x="274.8" y="84.4">MMSZ4689</text>
<text x="170.8" y="95.2">R25</text>
<text x="295.1" y="95.3">R15</text>
<text x="313.6" y="95.3">R7</text>
<text x="170.8" y="98.4">1k</text>
<text x="209.6" y="101.9">LM258DT</text>
<text x="255.4" y="100.6">BUTTON_6*6*5_2PIN</text>
<text x="269.2" y="96.6">KEY1</text>
<text x="295" y="98.8">3.3k</text>
<text x="312.6" y="98.8">2.2k</text>
<text x="55.4" y="107.3">10k</text>
<text x="55.4" y="104.1">R10</text>
<text x="209.6" y="105.1">U2</text>
<text x="295" y="102.3">3.3k</text>
<text x="295.1" y="105.8">R14</text>
<text x="312.6" y="102.3">2.2k</text>
<text x="313.6" y="105.8">R8</text>
<text x="193.7" y="113.5">10k</text>
<text x="295" y="112.9">3.3k</text>
<text x="295.1" y="109.4">R13</text>
<text x="312.6" y="112.9">2.2k</text>
<text x="313.6" y="109.4">R6</text>
<text x="193.7" y="116.7">R32</text>
<text x="295" y="116.4">3.3k</text>
<text x="295.1" y="120">R12</text>
<text x="312.6" y="116.4">2.2k</text>
<text x="313.6" y="120">R5</text>
<text x="362" y="119.9">2.2k</text>
<text x="363" y="116.4">R4</text>
<text x="376.1" y="119.9">3.3k</text>
<text x="376.3" y="116.4">R11</text>
<text x="59.6" y="129.8">D3</text>
<text x="130.2" y="129.7">D2</text>
<text x="59.6" y="132.9">MMSZ4689</text>
<text x="130.2" y="132.9">MMSZ4689</text>
<text x="115.2" y="139.3">R36</text>
<text x="115.4" y="142.9">100</text>
<text x="57.9" y="149.5">2.7k</text>
<text x="57.9" y="146.4">R17</text>
<text x="73" y="149.6">100</text>
<text x="73" y="146.4">R37</text>
<text x="81.6" y="149.9">10k</text>
<text x="81.6" y="146.4">R16</text>
<text x="109.9" y="149.5">10k</text>
<text x="109.9" y="146.3">R22</text>
<text x="131" y="149.5">2.7k</text>
<text x="131" y="146.3">R23</text>
<text x="341.8" y="149.4">78M05</text>
<text x="341.8" y="146.4">U7</text>
<text x="190.5" y="153.4">C6</text>
<text x="202.9" y="153.4">C7</text>
<text x="215.2" y="153.4">C8</text>
<text x="227.5" y="153.4">C9</text>
<text x="77.7" y="160.1">IN</text>
<text x="77.7" y="156.9">P1</text>
<text x="105.2" y="160.1">OUT</text>
<text x="105.2" y="156.9">P2</text>
<text x="190.5" y="156.7">0.1u</text>
<text x="202.8" y="156.7">0.1u</text>
<text x="215.2" y="156.7">0.1u</text>
<text x="227.5" y="156.7">0.1u</text>
<text x="365.1" y="165.5">0.1u</text>
<text x="365.1" y="162.3">C13</text>
<text x="204.2" y="173">R26</text>
<text x="19.5" y="177">V_Test</text>
<text x="56.1" y="178.8">.01</text>
<text x="130.2" y="178.8">.01</text>
<text x="158.2" y="175.3">Load</text>
<text x="158.2" y="178.4">P3</text>
<text x="204.2" y="176">10k</text>
<text x="229" y="179.1">U8</text>
<text x="19.5" y="180.2">P5</text>
<text x="56.1" y="181.7">R1</text>
<text x="99.5" y="184.5">Gnd</text>
<text x="99.5" y="181.3">J1</text>
<text x="130.2" y="181.7">R2</text>
<text x="229" y="182.3">LM258DT</text>
<text x="269.5" y="185.1">R34</text>
<text x="269.5" y="188.3">100</text>
<text x="320.7" y="191.1">C5</text>
<text x="320.7" y="194.3">10u</text>
<text x="31.9" y="202.4">MU-107-ARW</text>
<text x="31.9" y="199.2">USB2</text>
<text x="105.1" y="202">TYPE C-ZL-106PWB</text>
<text x="105.1" y="198.9">U5</text>
<text x="191.2" y="202.5">1k</text>
<text x="191.2" y="199.3">R24</text>
<text x="249.2" y="202.4">2k</text>
<text x="249.2" y="199.2">R28</text>
<text x="263.3" y="202.4">5.1k</text>
<text x="263.3" y="199.2">R38</text>
<text x="279.4" y="202.9">R27</text>
<text x="288.9" y="202.6">MMSZ4689</text>
<text x="288.9" y="199.3">D5</text>
<text x="343.6" y="202.7">U6</text>
<text x="366.6" y="203.4">C4</text>
<text x="279.4" y="206">2k</text>
<text x="343.6" y="206">4056</text>
<text x="366.5" y="206.7">10u</text>
<text x="292.2" y="215.2">LED2</text>
<text x="319.8" y="211.7">R20</text>
<text x="321" y="215.2">1k</text>
<text x="186.4" y="221.8">Battery</text>
<text x="186.4" y="218.7">P4</text>
<text x="292.2" y="218.7">LED1</text>
<text x="321" y="218.7">1k</text>
<text x="299.3" y="225.8">LED-0805_B</text>
<text x="319.8" y="222.3">R19</text>
<text x="369.4" y="225.8">R18</text>
<text x="299.1" y="229.3">LED-0805_R</text>
<text x="369.4" y="228.9">2k</text>
<text x="193" y="239.9">10u</text>
<text x="206.9" y="239.9">C15</text>
<text x="31" y="245.1">USB1</text>
<text x="31" y="248.3">905-761A2022S10206</text>
<text x="200.7" y="246.9">C2</text>
<text x="190.8" y="252.2">0.1u</text>
<text x="193" y="257.5">10u</text>
<text x="206.9" y="257.5">C14</text>
<text x="190.8" y="268.1">0.1u</text>
<text x="200.7" y="264.6">C3</text>
</g>
<g font-size="3.2" fill="#00f">
<text x="160.1" y="26.7">3</text>
<text x="163.6" y="28.5">VIN</text>
<text x="160.1" y="30.3">2</text>
<text x="163.6" y="32">VOUT</text>
<text x="176.7" y="32">VOUT</text>
<text x="187.1" y="30.3">4</text>
<text x="94.8" y="62">1</text>
<text x="98.3" y="63.8">SW</text>
<text x="112.3" y="63.8">NC</text>
<text x="118.4" y="65.5">5</text>
<text x="118.4" y="62">6</text>
<text x="94.8" y="69.1">3</text>
<text x="98.3" y="70.8">FB</text>
<text x="112.5" y="70.8">EN</text>
<text x="113.2" y="67.3">IN</text>
<text x="118.4" y="69.1">4</text>
<text x="324.1" y="69.1">1</text>
<text x="327.6" y="70.8">D1/TX</text>
<text x="347.4" y="70.8">VIN</text>
<text x="354.7" y="69.1">30</text>
<text x="324.1" y="72.6">2</text>
<text x="324.1" y="76.1">3</text>
<text x="327.6" y="74.4">D0/RX</text>
<text x="327.6" y="77.9">RESET</text>
<text x="342.9" y="77.9">RESET</text>
<text x="354.7" y="76.1">28</text>
<text x="226" y="83.2">5</text>
<text x="324.1" y="83.2">5</text>
<text x="346.5" y="81.4">+5V</text>
<text x="354.7" y="83.2">26</text>
<text x="354.7" y="79.7">27</text>
<text x="195.4" y="86.7">3</text>
<text x="198.9" y="88.5">1IN+</text>
<text x="216.2" y="84.9">2IN+</text>
<text x="217.3" y="88.5">2IN-</text>
<text x="226" y="86.7">6</text>
<text x="324.1" y="86.7">6</text>
<text x="327.6" y="84.9">D2</text>
<text x="327.6" y="88.5">D3</text>
<text x="349.1" y="88.5">A6</text>
<text x="349.1" y="84.9">A7</text>
<text x="354.7" y="86.7">25</text>
<text x="195.4" y="93.8">1</text>
<text x="195.4" y="90.2">2</text>
<text x="198.9" y="95.5">1OUT</text>
<text x="198.9" y="92">1IN-</text>
<text x="215.7" y="92">2OUT</text>
<text x="226" y="90.2">7</text>
<text x="324.1" y="90.2">7</text>
<text x="324.1" y="93.8">8</text>
<text x="327.6" y="92">D4</text>
<text x="327.6" y="95.5">D5</text>
<text x="349.1" y="95.5">A4</text>
<text x="349.1" y="92">A5</text>
<text x="354.7" y="93.8">23</text>
<text x="354.7" y="90.2">24</text>
<text x="322.1" y="100.8">10</text>
<text x="324.1" y="97.3">9</text>
<text x="327.6" y="99.1">D6</text>
<text x="349.1" y="99.1">A3</text>
<text x="354.7" y="100.8">21</text>
<text x="354.7" y="97.3">22</text>
<text x="322.1" y="104.4">11</text>
<text x="322.1" y="107.9">12</text>
<text x="327.6" y="102.6">D7</text>
<text x="327.6" y="106.1">D8</text>
<text x="349.1" y="106.1">A1</text>
<text x="349.1" y="102.6">A2</text>
<text x="354.7" y="107.9">19</text>
<text x="354.7" y="104.4">20</text>
<text x="322.1" y="111.4">13</text>
<text x="327.6" y="109.6">D9</text>
<text x="327.6" y="113.2">D10</text>
<text x="345" y="113.2">AREF</text>
<text x="349.1" y="109.6">A0</text>
<text x="354.7" y="111.4">18</text>
<text x="322.1" y="114.9">14</text>
<text x="322.1" y="118.5">15</text>
<text x="327.6" y="116.7">D11</text>
<text x="347" y="116.7">3V3</text>
<text x="354.7" y="118.5">16</text>
<text x="354.7" y="114.9">17</text>
<text x="327.6" y="120.2">D12</text>
<text x="346.8" y="120.2">D13</text>
<text x="329.2" y="153.7">1</text>
<text x="334.4" y="155.2">IN</text>
<text x="346.7" y="155.2">OUT</text>
<text x="356.7" y="153.7">3</text>
<text x="214.8" y="187.3">1</text>
<text x="214.8" y="190.8">2</text>
<text x="218.3" y="189">OUT1</text>
<text x="245.4" y="190.8">7</text>
<text x="214.8" y="194.3">3</text>
<text x="218.3" y="192.5">IN1-</text>
<text x="218.3" y="196.1">IN1+</text>
<text x="235.1" y="192.5">OUT2</text>
<text x="236.7" y="196.1">IN2-</text>
<text x="245.4" y="197.8">5</text>
<text x="245.4" y="194.3">6</text>
<text x="235.6" y="199.6">IN2+</text>
<text x="37.8" y="215.5">D+</text>
<text x="44.3" y="213.7">3</text>
<text x="44.3" y="210.2">4</text>
<text x="124.9" y="214.1" transform="rotate(-90 124.9 214.1)">A4B9</text>
<text x="130.2" y="213.9" transform="rotate(-90 130.2 213.9)">A12B1</text>
<text x="331.2" y="210.2">5</text>
<text x="331.2" y="213.7">6</text>
<text x="334.7" y="211.9">BAT</text>
<text x="334.7" y="215.5">STDBY</text>
<text x="44.3" y="220.8">1</text>
<text x="44.3" y="217.2">2</text>
<text x="331.2" y="217.2">7</text>
<text x="331.2" y="220.8">8</text>
<text x="334.7" y="219">CHRG</text>
<text x="349.3" y="219">ISET</text>
<text x="358.2" y="220.8">1</text>
<text x="358.2" y="217.2">2</text>
<text x="34" y="222.5">VBUS</text>
<text x="107.1" y="222.5">12</text>
<text x="113.6" y="223.9">12</text>
<text x="126.3" y="223.6" transform="rotate(-90 126.3 223.6)">VBUS</text>
<text x="131.9" y="222.7" transform="rotate(-90 131.9 222.7)">GND</text>
<text x="136.4" y="223.9">13</text>
<text x="142.9" y="222.5">13</text>
<text x="331.2" y="224.3">9</text>
<text x="334.7" y="222.5">CE</text>
<text x="334.7" y="226.1">EP</text>
<text x="348.2" y="222.5">TEMP</text>
<text x="108.5" y="231.4">B5</text>
<text x="114.2" y="233.1">CC2</text>
<text x="131.1" y="233.1">SBU1</text>
<text x="141.3" y="231.4">A8</text>
<text x="108.5" y="238.4">B7</text>
<text x="108.5" y="234.9">B6</text>
<text x="114.2" y="236.6">DP2</text>
<text x="133" y="236.6">DN1</text>
<text x="141.3" y="234.9">A7</text>
<text x="141.3" y="238.4">A6</text>
<text x="108.5" y="241.9">B8</text>
<text x="114.2" y="240.2">DN2</text>
<text x="114.2" y="243.7">SBU2</text>
<text x="133.4" y="243.7">CC1</text>
<text x="133.4" y="240.2">DP1</text>
<text x="141.3" y="241.9">A5</text>
<text x="20.7" y="252.5">5</text>
<text x="24.2" y="254.3">SHELL</text>
<text x="41.3" y="257.8">D+</text>
<text x="47.8" y="256">3</text>
<text x="107.1" y="254.3">14</text>
<text x="113.6" y="255.7">14</text>
<text x="136.4" y="255.7">15</text>
<text x="142.9" y="254.3">15</text>
<text x="20.7" y="263.1">6</text>
<text x="42.4" y="261.3">D-</text>
<text x="47.8" y="259.6">2</text>
<text x="126.3" y="259.2" transform="rotate(-90 126.3 259.2)">VBUS</text>
<text x="131.9" y="258.6" transform="rotate(-90 131.9 258.6)">GND</text>
<text x="24.2" y="264.9">SHELL</text>
<text x="124.9" y="268.3" transform="rotate(-90 124.9 268.3)">A9B4</text>
<text x="130.2" y="270.5" transform="rotate(-90 130.2 270.5)">A1B12</text>
</g>
<g font-size="3.2" fill="#f00">
<text x="217.9" y="95.5">VCC</text>
<text x="226" y="93.8">8</text>
<text x="237.3" y="189">VCC</text>
<text x="245.4" y="187.3">8</text>
<text x="350.2" y="211.9">VCC</text>
<text x="358.2" y="210.2">4</text>
<text x="47.8" y="263.1">1</text>
<text x="39.7" y="264.9">VCC</text>
</g>
</svg>
